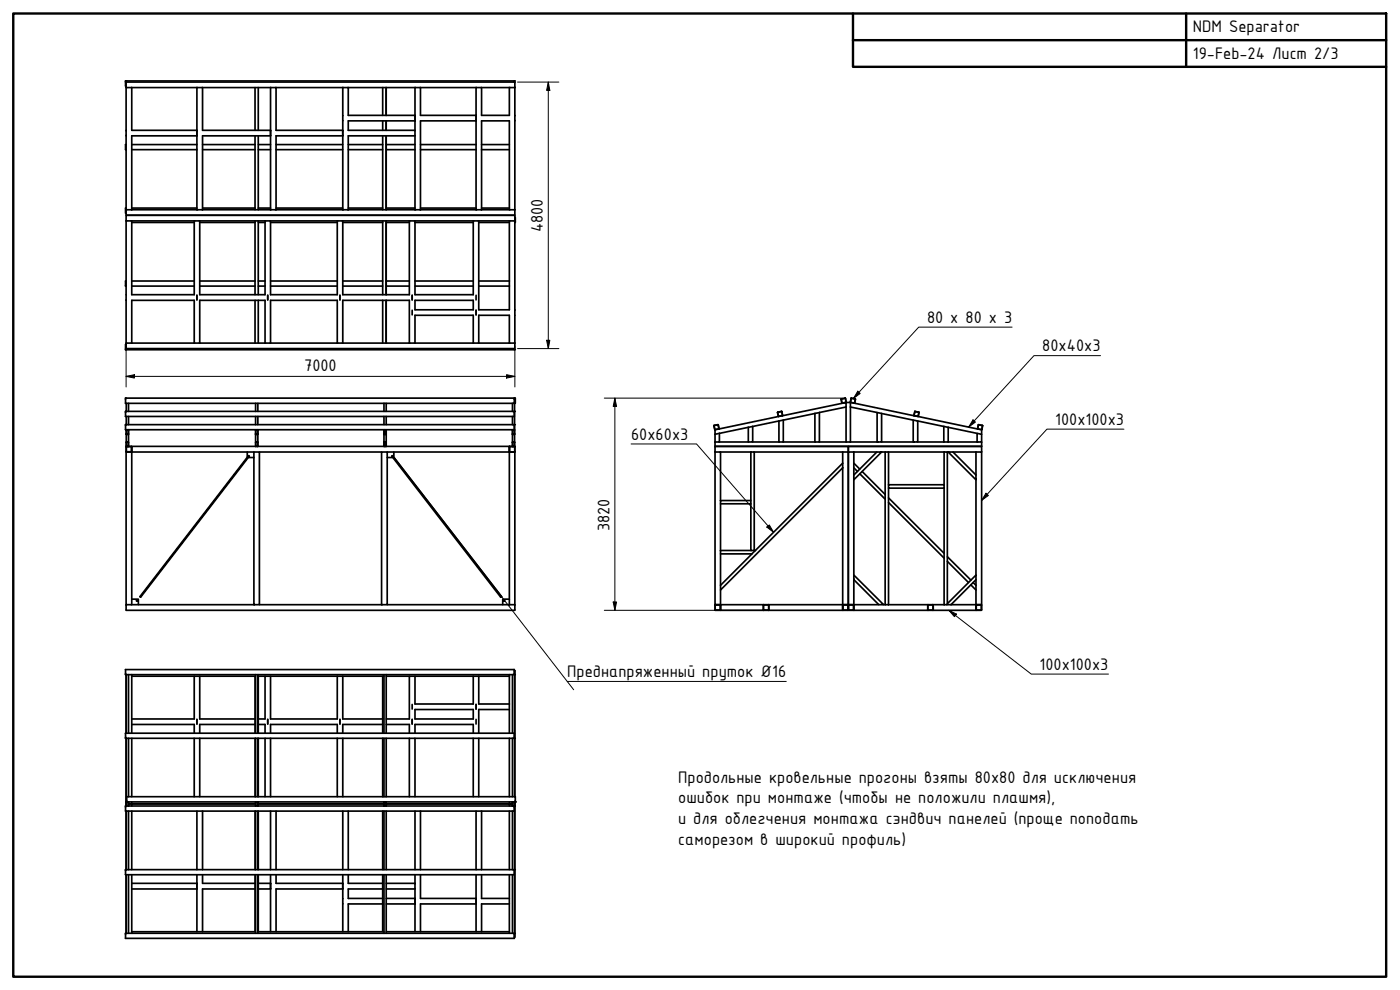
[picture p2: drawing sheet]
<svg xmlns="http://www.w3.org/2000/svg" width="420mm" height="297mm" viewBox="0 0 420 297" stroke-linecap="round" stroke-linejoin="round" font-family="sans-serif">
<!-- layer: Visible (ISO) -->
<g fill="none" stroke="#000" stroke-width=".51">
<path d="M37.8 26.3h23v12.8l20.4 .1M39.5 26.3v12.8l19.6 .1M59.1 26.3v36.6M60.8 26.3h22v12.8l20.1 .1M76.5 26.3v12.8M77.5 26.3v12.8M81.2 26.3v36.6M82.8 26.3h21.7v8.3h20M102.9 26.3v36.6M104.5 26.3h21.7v8.3h16.7M114.9 26.3v8.3M114.9 36.3v2.8"/>
<path d="M115.9 26.3v8.3M115.9 36.3v2.8M124.5 36.3h-20v2.8h20v1.7h-20v22.1M124.5 26.3v12.8M126.2 26.3h18.3v8.3h8.4v-8.3M142.9 26.3v36.6M142.9 36.3h-16.7v26.6M144.5 26.3h10M154.3 24.6v-.3h-116.6v1.5h.1M37.8 43.4h-.1v1.5h.1M39.5 44.9h19.6M39.5 43.4h19.6"/>
<path d="M59.1 40.6l-19.6 .2v22.1M60.8 44.9h15.7M60.8 43.4h15.7M76.5 40.8v22.1M77.5 40.8v22.1M77.5 44.9h3.7M77.5 43.4h3.7M81.2 40.6l-20.4 .2v22.1M82.8 44.9h20.1M82.8 43.4h20.1M102.9 40.6l-20.1 .2v22.1M104.5 44.9h10.4"/>
<path d="M104.5 43.4h10.4M114.9 40.8v22.1M115.9 40.8v22.1M115.9 44.9h8.6M115.9 43.4h8.6M124.5 40.8v22.1M126.2 44.9h16.7M126.2 43.4h16.7M144.5 44.9h8.4M144.5 43.4h8.4M37.8 66.3v-1.7h116.7v1.7M37.8 66.3v36.6h116.7"/>
<path d="M37.8 66.3h22.1v22.1h19.6v-22.1M37.8 62.9v1.7h116.7v-1.7M37.8 62.4h-.1v1.6h.1M39.5 66.3v22.1h18.8v-22.1M39.5 66.7h18.8M39.5 62.4h19.6M59.9 66.3h21.3v22.1h20v-22.1M59.9 66.7h16.6M60.8 62.4h15.7M76.5 66.3v22.1M77.5 66.3v22.1M77.5 66.7h2"/>
<path d="M77.5 62.4h3.7M81.2 66.3h21.7v22.1h20v-22.1M81.2 66.7h20M82.8 62.4h20.1M102.9 66.3h21.6v22.1h17.5v-22.1M102.9 66.7h12M104.5 62.4h10.4M114.9 66.3v22.1M115.9 66.3v22.1M115.9 66.7h7M115.9 62.4h8.6M124.5 66.3h19.2v26.6h9.2v-26.6"/>
<path d="M124.5 66.7h17.5M126.2 62.4h16.7M143.7 66.3h10.8v36.6M143.7 66.7h9.2M144.5 62.9v-26.6h8.4v26.6h1.6M144.5 62.4h8.4M152.9 62.9h-115.1v-38.3h116.7v38.3M154.5 65.2v1.5M37.8 84.3h-.1v1.5h.1M39.5 85.8h18.8M39.5 84.3h18.8M59.1 88.6v1.4"/>
<path d="M59.9 85.8h16.6M59.9 84.3h16.6M76.5 90.1v12.8M77.5 90.1v12.8M77.5 85.8h2M77.5 84.3h2M80.3 88.6v1.4M81.2 85.8h20M81.2 84.3h20M102 88.6v1.4M102.9 85.8h12M102.9 84.3h12"/>
<path d="M114.9 90.1v12.8M115.9 90.1v12.8M115.9 85.8h7M115.9 84.3h7M123.7 88.6v1.4M123.7 93.1v1.4M124.5 90.1h17.5v2.8h-17.5zM124.5 85.8h17.5M124.5 84.3h17.5M142.9 88.6v1.4M142.9 93.1v1.4M143.7 85.8h9.2"/>
<path d="M143.7 84.3h9.2M37.7 119.5h116.6v1.5h-116.6zM37.8 102.9v1.7h116.7v-1.7M37.8 103.4h-.1v1.5h116.6v-.3M39.5 102.9v-12.8h18.8v12.8M59.9 102.9v-12.8h19.6v12.8M81.2 102.9v-12.8h20v12.8M102.9 102.9v-12.8h20v12.8M124.5 102.9v-8.3h17.5v8.3M143.7 102.9v-8.3h9.2v8.3M154.3 119.5h.3v1.5h-.2M253.7 119.5l-1.2 .2"/>
<path d="M253.7 119.5l.2 1.2-1.1 .2M253.7 119.5l.3 1.2M255.4 119.5l-.2 1.2M255.4 119.5l1.3 .3M255.4 119.5l1.2 .2M255.5 119.5l-.3 1.2 1.3 .2M256.7 119.8l-.2 1.1M256.8 119.8l-.4 1.2M37.7 123.4h116.6v1.6h-116.6zM37.7 127.4h116.6v1.5h-116.6zM37.8 135.6h1.7v45.8h-1.7zM37.9 130.2l.1 .1"/>
<path d="M37.9 130.3h.1M37.9 130.3l.1 2.3M37.9 121v2.4M37.9 125v2.4M37.9 128.9v1.4M37.9 135.5l.1-2.9v3M37.9 129h.6v1.2h-.6zM37.9 135.5h.1M38 128.9l-.1 .2M38 134l1.5 .1-.1 1.4h-1.4M38 133.9l1.5 .2M38 132.6h.5"/>
<path d="M38 133.9h.5M38 130.3h.5M38.5 132.7v1.1M38.5 132.6v1.4M38.5 128.9l.1 .2M38.5 129.1h.1M38.5 133.9h.1M38.6 130.2l-.1 .1M38.6 130.3h-.1M38.6 130.2v2.4h-.6M38.6 121v2.4M38.6 125v2.4"/>
<path d="M38.6 128.9v1.3M39.5 134.1v1.5h36.7M39.5 135.5l-.1 .1M74.2 135.6v1.6M74.5 137.3h1.7M74.5 136.9l.2-.1v.2M74.5 136.8l.3 .1-32.6 42.3-.2-.2zM76.2 135.6h1.7v45.8h-1.7zM76.7 130.2l.1 .1M76.7 130.3h.1M76.7 130.3l.1 2.3M76.7 121v2.4"/>
<path d="M76.7 125v2.4M76.7 128.9v1.4M76.8 132.6l.5 .1v1.1M76.8 128.9l-.1 .2M76.8 133.9l-37.3 .2M76.8 133.9h.5M76.8 133.9h76.1v1.7h-36.7M76.8 130.3h.5M76.8 132.6v1.4M76.8 132.7v1.2M77.3 128.9l-.5 .1v1.2h.5M77.3 133.9h.1"/>
<path d="M77.4 133.9l-.1 .1M77.4 130.2l-.1 .1M77.4 130.3h-.1M77.4 130.2v2.4h-.6M77.4 121v2.4M77.4 125v2.4M77.4 128.9l-.1 1.3M77.9 135.6h36.6M114.5 135.6h1.7v45.8h-1.7zM115.2 133.9l.1 .1M115.2 130.3h.1M115.2 130.3l.1 2.3"/>
<path d="M115.2 121v2.4M115.2 125v2.4M115.2 128.9v1.4M115.2 132.7v1.1M115.3 133.9h.1M115.3 128.9l.5 .1v1.2l-.5 .1M115.3 132.6h.5M115.3 133.9h.5M115.3 130.3h.5M115.3 132.6l-.1 .1M115.3 132.7h.1M115.8 132.7v1.2"/>
<path d="M115.8 132.6v1.4M115.8 128.9l.1 .2M115.9 130.2l-.1 .1M115.9 130.3h-.1M115.9 130.2v2.4h-.6M115.9 121v2.4M115.9 125v2.4M115.9 128.9v1.3M116.2 137.3h1.7M117.7 136.8l.2 .1-.2 .1zM117.8 136.8h.1M118.2 135.6v1.6l32.3 41.8-.3 .1-32.3-41.8"/>
<path d="M152.9 135.5h1.6M152.9 134h1.6h-1.6M152.9 135.6h1.6v45.8h-1.6zM152.9 134.1v1.5l1.6-.1M153.8 133.9l.1 .1M153.8 130.3h.1M153.8 130.3l.1 2.3M153.8 121v2.4M153.8 125v2.4M153.8 128.9v1.4M153.9 132.6l-.1 .1M153.9 132.7v1.2"/>
<path d="M153.9 128.9l.5 .2M153.9 132.6h.4M153.9 133.9h.4M153.9 130.3h.4M154.3 120.8h.1M154.3 128.9l.1 .2M154.4 132.7v1.2M154.4 132.6l.1 .1M154.4 130.2l-.5 .1M154.4 129.1v1.1M154.4 120.8h.1M154.4 130.2l-.1 .1"/>
<path d="M154.4 120.8v9.4M154.4 130.3h-.1M154.4 130.2v2.4h-.5M154.5 134.1v1.4M154.5 133.9l-.1 .1M214.2 127.7l.4 1.2M214.3 127.7l.2 1.1M214.3 127.7h.1M214.5 128.8l.1 .1M214.6 132.6v1.3h80v-1.3M214.6 128.9v1.4M214.6 135.6v-1.7h40v1.7v-1.7h40v1.7"/>
<path d="M215.5 127.5l-1.2 .2M215.5 127.5l.2 1.1M215.6 127.5l-1.3 .1M215.6 127.5l.2 1.1M215.8 128.6l-1.2 .3M215.9 130l-1.3 .3M215.9 130v2.6h-1.3v-2.3M215.9 132.6h8.7M216.2 135.6h10.2v29.6h-1.1v-14M224.6 128.2l-8.7 1.8M225.3 135.6v14.6M225.9 128l-1.3 .2"/>
<path d="M225.9 128v4.6h-1.3v-4.4M225.9 132.6h7.9M226.4 135.6h26.5M233.4 123.7l.2 1.2M233.7 125l-19.1 3.9M233.8 126.3l-7.9 1.7M234.6 123.5l-1.2 .2M234.6 123.5l.2 1.1M234.7 123.5l.2 1.2M234.8 124.6l-1.1 .3M234.9 124.6l-.1 .1M235.1 126.1l-1.3 .2"/>
<path d="M235.1 126.1v6.5h-1.3v-6.3M235.1 132.6h9.5M244.6 124.1l-9.5 2M245.9 123.8l-1.3 .3M245.9 123.8v8.8h-1.3v-8.5M245.9 132.6h8M252.7 120.9l-.3-1.1 .2 1.1M252.7 120.9l.1 .1M252.9 135.6h1.7v45.8h-1.6M252.9 139v44.1h-36.7v-1.5M252.9 135.6v3.4M252.9 139l-26.2 26.2"/>
<path d="M253.9 122.1v10.5h9.3M253.9 122.1v-1.3l-20.2 4.2M253.9 120.8h1.3M253.9 122.1l-8 1.7M253.9 120.8l-1.1 .2M254 120.7l-.1 .1M255.2 120.7v.1M255.2 120.8v1.3M255.2 122.1v10.5M255.2 122.1l8 1.7M255.2 120.8l1.2 .2M256.2 135.6v6.9"/>
<path d="M256.2 139l1.8 1.7M256.4 121l19.1 4M263.1 135.6h-8.5v45.8h1.6v-7.5M263.2 123.8l1.4 .3v8.5h-1.4zM264.6 132.6h9.5M264.6 135.6h1M264.6 124.1l9.5 2M266.7 135.6h17.6v45.5l8.6-8.6v1.4l-7.5 7.5M274.1 126.1l1.3 .2v6.3h-1.3zM274.3 124.6v.1M274.3 124.6l1.2 .3M274.5 123.5l-.2 1.2"/>
<path d="M274.5 123.5l1.3 .2M274.6 123.5l-.3 1.1M274.6 123.5h-.1M274.6 123.5l1.2 .2-.3 1.3M275.4 132.6h7.9M275.4 126.3l7.9 1.7M275.5 125l19.1 3.9M275.8 123.8l-.3 1.1M283.3 128l1.3 .2M283.3 128v4.6h1.3v-4.4M283.3 135.6v9.8M284.3 135.6h.3"/>
<path d="M284.6 135.6h1.4l6.9 6.9v1.5zM284.6 132.6h8.6M284.6 128.2l8.6 1.8M286 135.6h6.9M292.9 135.6h1.7v45.8l-1.7 .2M292.9 135.6v6.9M293.2 130l1.4 .3v2.3h-1.4zM293.4 128.6v.1M293.5 128.7l1.1 .2M293.6 127.5l-.2 1.1M293.6 127.5l1.3 .2M293.6 127.5l1.3 .1"/>
<path d="M293.7 127.5l-.2 1.2M294.6 128.9v1.4M294.6 128.9h.1M294.8 127.7h.1M294.9 127.7l-.3 1.2M294.9 127.7l-.2 1.2M216.2 150.2v-14.6h-1.6l.1 45.8M216.2 151.2v15h9.5l1-1M216.2 150.2h9.1v1h-9.1zM252.9 140.4l-36.7 36.6v-1.4l9.5-9.4M256.2 142.5l6.9-6.9h1.5l-8.4 8.4zM256.2 144v28.5"/>
<path d="M256.2 140.4l1.1 1.1M258 142.1l7.6 7.7M258.7 141.5l6.9 6.9M266.7 145.4h16.6v1.1h-16.6zM266.7 145.4v-9.8h-1.1v45.8h18.6M266.7 146.5v34.9M266.7 150.8l16.6 16.7M266.7 149.4l16.6 16.6M283.3 146.5v34.9M292.9 144v28.5M39.5 179.8h2v1.6M150.4 179.1h-.1"/>
<path d="M152.9 179.8h-2v1.6M216.2 177v4.4h-1.5M216.2 166.2v9.4M216.2 165.2h9.1M226.4 165.2h.3M256.2 172.5l9 8.9h-1.5l-7.5-7.5zM284.3 168.4l6.4 6.4M284.3 167l7.1 7.1M291.4 175.5l1.5 1.5M292.1 174.8l.8 .8M292.9 173.9v9.2h-36.7v-1.5M37.8 181.4v1.7h116.7v-1.7"/>
<path d="M39.5 181.4h36.7M77.9 181.4h36.6M116.2 181.4h36.7M214.7 181.4l-.1 1.7 1.6-.1M216.1 181.4l.1 .2M216.2 181.6l-1.6-.1v1.5h1.6M229.2 181.5h1.5v1.5h-1.5zM229.2 181.4h-13v.2M229.2 181.4h25.3M229.2 181.4v1.7M230.6 181.4v1.7M252.9 183l.1 .1"/>
<path d="M253 183h1.5M253 183.1h1.5M253 181.5h1.5M253 181.5v1.5M253 181.4l-.1 .2M254.4 181.4l.2 .2M254.4 181.5v1.5M254.6 183l1.5 .1M254.6 181.6v1.4M254.6 183l-.2 .1M256.1 181.4l.1 .2M256.1 181.5v1.5"/>
<path d="M256.1 181.4l-1.5 .2M256.1 181.5l-1.5 .1 .1 1.4h1.4M256.2 183l-.1 .1M263.7 181.4h-7.5v.2M265.2 181.4h.4M278.4 183l.1 .1M278.4 181.6v1.4M278.5 181.5v1.5M278.5 181.4l-.1 .2M278.6 181.5h1.4v1.5h-1.4M279.9 181.4v1.7M284.1 181.4h1.3"/>
<path d="M285.4 181.4h9M292.9 183l1.5 .1M294.4 181.5l-1.4 .1v1.4h1.4M294.4 181.4v1.7M294.4 181.5v1.5M37.7 200.9h116.6v1.5h-116.6zM37.7 220h116.6v1.5h-116.6zM37.8 202.4v17.6M37.9 202.4v17.6M38.6 202.4v17.6M39.5 202.4v17.6M39.5 217.4h18.8v2.6"/>
<path d="M39.5 202.9h37.2M58.3 202.9v12.8h-18.8M59.1 215.8v1.4M59.9 202.9v12.8h16.6M76.5 217.4h-16.6v2.6M76.5 202.9v17.1M76.7 202.4v17.6M77.4 202.4v17.6M77.4 202.9h37.8M77.5 217.4h2v2.6M77.5 202.9v17.1M79.5 202.9v12.8h-2"/>
<path d="M80.3 215.8v1.4M81.2 202.9v12.8h20v-12.8M81.2 220v-2.6h20v2.6M102 215.8v1.4M102.9 202.9v12.8h12M114.9 217.4h-12v2.6M114.9 202.9v17.1M115.2 202.4v17.6M115.9 202.4v17.6M115.9 217.4h7v2.6M115.9 202.9h37M122.9 202.9v12.8h-7"/>
<path d="M123.7 211.4v1.4M123.7 215.8v1.4M124.5 202.9v8.3h17.5v-8.3M124.5 212.9h17.5v2.8h-17.5zM124.5 220v-2.6h17.5v2.6M142.9 211.4v1.4M142.9 215.8v1.4M143.7 202.9v8.3h9.2M152.9 202.4v17.6M152.9 212.9h-9.2v7.1M153.8 202.4v17.6M154.3 201.2l.1 37.8"/>
<path d="M154.4 201.2l.1 37.8M37.8 221.5v20.3M37.9 221.5l.1 19.1M38 239h116.6v1.6h-116.6zM38.6 221.5v17.5M39.5 221.5v17.5M58.3 221.5v17.5M59.9 221.5v17.5M76.5 221.5v17.5M76.7 221.5v17.5M77.4 221.5v17.5M77.5 221.5v17.5"/>
<path d="M79.5 221.5v17.5M81.2 221.5v17.5M101.2 221.5v17.5M102.9 221.5v17.5M114.9 221.5v17.5M115.2 221.5v17.5M115.9 221.5v17.5M122.9 221.5v17.5M124.5 221.5v17.5M142 221.5v17.5M143.7 221.5v17.5M152.9 221.5v17.5"/>
<path d="M153.8 221.5v17.5M37.7 241.8h116.6v1.6h-116.6zM37.8 243.4v17.5M37.9 240.6v1.2M37.9 243.4v17.5M37.9 240.7v1.1M38 240.6l-.1 .1M38.5 240.7v1.1M38.6 240.7v1.1M38.6 243.4v17.5M39.5 240.6v.6h-.9h38.1h-37.2v.6M39.5 243.4v17.5"/>
<path d="M59.1 243.4v17.5M60.8 243.4v17.5M76.5 243.4v17.5M76.7 241.8h.1M76.7 240.6v1.2M76.7 243.4v17.5M76.7 240.6v.1M76.8 241.8h.1M76.8 240.7v1.1M76.8 240.6v.1M77.3 240.7v1.1M77.4 243.4v17.5"/>
<path d="M77.4 241.2h37.8M77.5 243.4v17.5M81.2 243.4v17.5M82.8 243.4v17.5M102.9 243.4v17.5M104.5 243.4v17.5M114.9 243.4v17.5M115.2 243.4v17.5M115.3 240.6v1.2M115.9 240.7v1.1M115.9 241.2h37.9M115.9 243.4v17.5"/>
<path d="M124.5 243.4v17.5M126.2 243.4v17.5M142.9 243.4v17.5M144.5 243.4v17.5M152.9 240.6v1.2M152.9 243.4v17.5M153.8 241.8h.1M153.8 240.6v.1M153.8 243.4v17.5M153.8 240.7v1.1M154.4 241.9l-.1 39.3M154.4 241.8h.1"/>
<path d="M154.4 240.7v1.2M154.5 240.7l-.1 40.5M154.5 241.8l-.1 .1M37.7 260.9h116.6v1.6h-116.6zM37.8 262.5v17.5M37.9 262.5v17.5M38.6 262.5v17.5M39.5 265h19.6v1.7h-19.6M39.5 262.5v17.1M59.1 262.5v17.1M60.8 262.5v2.5h15.7M76.5 262.5v17.1"/>
<path d="M76.5 266.7h-15.7v12.9M76.7 279.6h-37.2v.4M76.7 262.5v17.5M77.4 262.5v17.5M77.4 279.6h37.8M77.5 262.5v17.1M77.5 265h3.7M81.2 266.6l-3.7 .1M81.2 262.5v17.1M82.8 262.5v2.5h20.1M102.9 266.6l-20.1 .1v12.9M102.9 262.5v17.1"/>
<path d="M104.5 262.5v2.5h10.4M114.9 262.5v17.1M114.9 266.7h-10.4v2.9h10.4M114.9 271.2h-10.4v8.4M115.2 262.5v17.5M115.9 262.5v17.5M115.9 279.6h37M115.9 265h8.6M115.9 269.6h8.6M115.9 271.2h8.6M124.5 262.5v4.2h-8.6M124.5 266.7v12.9"/>
<path d="M126.2 262.5v7.1h16.7v10M142.9 262.5v8.7h-16.7v8.4M144.5 262.5v7.1h8.4M152.9 262.5v17.5M152.9 271.2h-8.4v8.4M153.8 262.5v17.5M37.7 280h116.6v1.5h-116.6z"/>
<circle cx="41.1" cy="180.2" r=".15"/>
<circle cx="151.3" cy="180.2" r=".15"/>
</g>
<g fill="#000">
<circle cx="37.7" cy="24.3" r=".25"/>
<circle cx="154.3" cy="24.3" r=".25"/>
<circle cx="37.7" cy="119.5" r=".25"/>
<circle cx="37.7" cy="104.9" r=".25"/>
<circle cx="154.3" cy="119.5" r=".25"/>
<circle cx="154.3" cy="104.9" r=".25"/>
<circle cx="37.7" cy="127.4" r=".25"/>
<circle cx="37.7" cy="123.4" r=".25"/>
<circle cx="154.3" cy="123.4" r=".25"/>
<circle cx="154.3" cy="127.4" r=".25"/>
<circle cx="150.3" cy="179.1" r=".25"/>
<circle cx="37.7" cy="202.4" r=".25"/>
<circle cx="154.3" cy="202.4" r=".25"/>
<circle cx="37.7" cy="221.5" r=".25"/>
<circle cx="154.3" cy="221.5" r=".25"/>
<circle cx="37.7" cy="241.8" r=".25"/>
<circle cx="38" cy="240.6" r=".25"/>
<circle cx="154.3" cy="241.8" r=".25"/>
<circle cx="154.6" cy="240.6" r=".25"/>
<circle cx="37.7" cy="260.9" r=".25"/>
<circle cx="154.3" cy="260.9" r=".25"/>
<circle cx="37.7" cy="280" r=".25"/>
<circle cx="154.3" cy="280" r=".25"/>
</g>
<!-- layer: Border (ISO) -->
<path d="M4 4h412v289.1h-412zM256 4v16.1h160M256 12.1h160M356 4v16.1" fill="none" stroke="#000" stroke-width=".72"/>
<!-- layer: Dimension (ISO) -->
<g fill="none" stroke="#000" stroke-width=".3">
<path d="M155.3 24.6h12.4M164.5 24.6l.5 2.5h-1zM164.5 24.6v80M37.8 112.9l2.5-.5v1zM37.8 112.9h116.7M37.8 103.7v12.4M152 112.4l2.5 .5-2.5 .5zM154.5 103.7v12.4M155.3 104.6h12.4M164 102.1h1l-.5 2.5zM181.4 119.5h71.5M184.5 119.5l.5 2.4h-1z"/>
<path d="M184.5 119.5v63.6M181.4 183.1h48.4M184 180.6h1l-.5 2.5z"/>
</g>
<path d="M164.5 24.6l.5 2.5h-1zM37.8 112.9l2.5-.5v1zM152 112.4l2.5 .5-2.5 .5zM164 102.1h1l-.5 2.5zM184.5 119.5l.5 2.4h-1zM184 180.6h1l-.5 2.5z" fill="#000"/>
<!-- layer: Symbol (ISO) -->
<path d="M303.7 98.2h-28l-19.6 21.4M257.4 117.4l.7 .7-2 1.5zM330.3 106.7h-20l-19.6 21.4M189.4 133.2h19.6l23.2 26.5M292 126l.7 .6-2 1.5zM337.3 128.8h-23.1l-19.6 21.3M230.1 158.1l.8-.6 1.3 2.2zM295.9 148l.7 .7-2 1.4zM150.5 179l21.7 28M284.8 183.1l2.3 1.2-.7 .7zM284.8 183.1l24.7 19.2h23.2M170.2 204.5h65.8" fill="none" stroke="#000" stroke-width=".3"/>
<path d="M257.4 117.4l.7 .7-2 1.5zM292 126l.7 .6-2 1.5zM230.1 158.1l.8-.6 1.3 2.2zM295.9 148l.7 .7-2 1.4zM284.8 183.1l2.3 1.2-.7 .7z" fill="#000"/>
<g font-size="5.4">
<text x="358" y="9.6">NDM Separator</text>
<text x="358" y="17.6">19-Feb-24 Лист 2/3</text>
<text x="162.9" y="69.7" transform="rotate(-90 162.9 69.7)">4800</text>
<text x="278.2" y="96.9">80 x 80 x 3</text>
<text x="312.8" y="105.4">80x40x3</text>
<text x="91.3" y="111.3">7000</text>
<text x="189.4" y="131.9">60x60x3</text>
<text x="316.7" y="127.5">100x100x3</text>
<text x="182.9" y="159.4" transform="rotate(-90 182.9 159.4)">3820</text>
<text x="170.2" y="203.1">Преднапряженный пруток Ø16</text>
<text x="312" y="200.9">100x100x3</text>
<text x="203.5" y="234.8">Продольные кровельные прогоны взяты 80х80 для исключения</text>
<text x="203.5" y="241">ошибок при монтаже (чтобы не положили плашмя),</text>
<text x="203.5" y="247.3">и для облегчения монтажа сэндвич панелей (проще поподать</text>
<text x="203.5" y="253.5">саморезом в широкий профиль)</text>
</g>
</svg>
